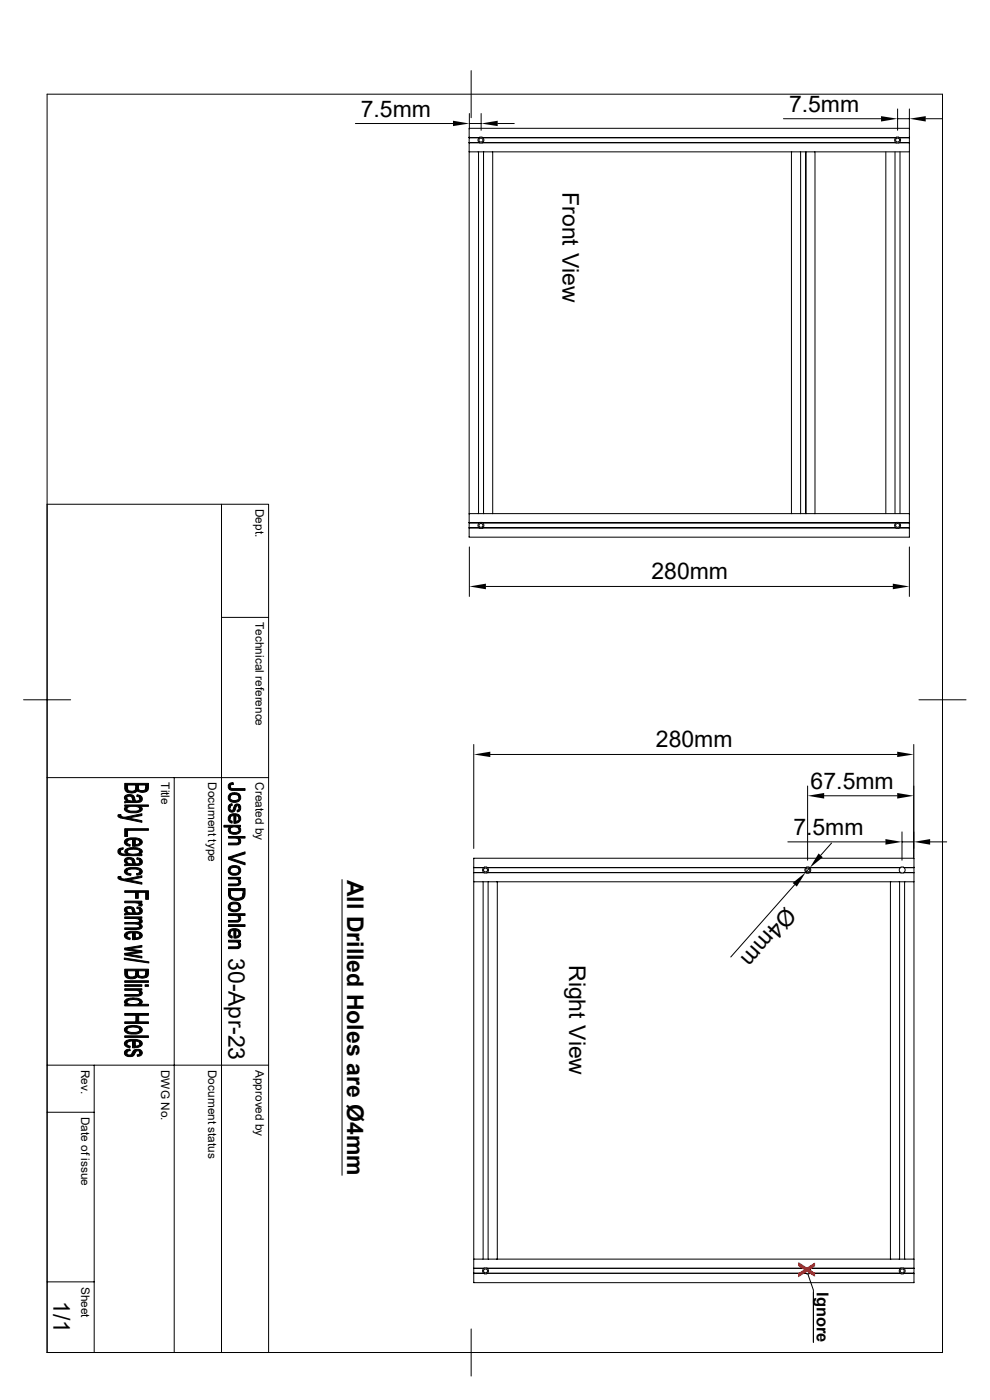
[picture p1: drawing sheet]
<svg xmlns="http://www.w3.org/2000/svg" width="210mm" height="297mm" viewBox="0 0 210 297" stroke-linecap="round" stroke-linejoin="round" font-family="sans-serif">
<g fill="none" stroke="#000" stroke-width=".21">
<path d="M10 20h189.9v266.9h-189.9zM99.9 15v10M75.4 26.2h20.7M99.5 32.2h3.1v76.8v-76.8h65.3M99.6 24.1v3M99.6 26.2h2.5M101.5 32.2v76.8zM101.6 30.3h89.2M101.6 29.2h.1M101.6 30.2h.1M101.6 29.2l-.2 .5 .2 .5M101.6 29.2h-2.1v-2h93.4v2h-2.1"/>
<path d="M101.6 30.3h-2.1v80.6h2.1M101.6 29.2h-2.1v1.1h2.1M101.8 29.1h.4M101.8 29.1l-.2 .1M102.1 24.1v3.5M102.2 29.1l.2 .1h87.6l.2-.1M102.4 29.2h.1M102.4 30.2h.1M102.4 29.2l.3 .5-.3 .5M104.5 32.2v76.8M105.6 26.2h3.5M166.2 25.2h20.7"/>
<path d="M167.9 32.2h3v76.8v-76.8h2M167.9 32.2v76.8M169.8 32.2v76.8zM172.9 32.2h20M172.9 32.2v76.8M187.9 32.2v76.8M189.9 32.2v76.8zM190 29.2h.1M190 30.2h.1M190 29.2l-.2 .5 .2 .5M190.2 29.1h.4M190.4 23.1v4.5"/>
<path d="M190.4 25.2h2.5M190.6 29.1l.2 .1M190.8 29.2h.1M190.8 30.2h.1M190.8 29.2l.3 .5-.3 .5M190.8 30.3h2.1v80.6h-2.1M190.8 29.2h2.1v1.1h-2.1M190.9 32.2v76.8zM192.9 23.1v4M196.4 25.2h3.5M10 107h47v179.9h-47M47 107v179.9"/>
<path d="M99.6 116v10.5M101.6 112l.2 .1M101.6 111h.1M101.6 112h.1M101.6 111l-.2 .5 .2 .5M101.6 112h-2.1v2h93.4v-2h-2.1M101.6 110.9h-2.1v1.1h2.1M101.8 110.9h.4M101.8 112.1h.4M101.8 110.8l-.2 .1M102.2 110.8h88M102.4 111h.1"/>
<path d="M102.4 112h.1M102.4 111l.3 .5-.3 .5M167.9 109h5M167.9 109h-68.4M172.9 109h20M190 111h.1M190 112h.1M190 111l-.2 .5 .2 .5M190.2 112.1h.4M190.2 110.9h.4M190.2 112.1l-.2-.1h-87.6l-.2 .1M190.6 110.8l.2 .1"/>
<path d="M190.8 112l-.2 .1M190.8 111h.1M190.8 112h.1M190.8 111l.3 .5-.3 .5M190.8 110.9h2.1v1.1h-2.1M192.9 116v10.5M47 131h10M103.1 124.4h86.3M5 148.5h10M100.5 157.9v22.1M193.8 157.9v24M194.9 148.5h10"/>
<path d="M10 165h47M37 165v121.9M104 160.1h86.3M167.1 178.6h20.7M171.3 166.8v15.7M174.8 168.8h15.5M176.4 178.9l-2.3 2.6M191.3 176.5v6M191.3 178.6h2.5M197.3 178.6h3.5M72.6 186.6v62.7M100.5 185.1v84"/>
<path d="M100.5 184.1v-2h93.4v2M100.5 185.1l2.3 .1M100.5 184.1v1M100.5 184.1h2.1M102.5 187.1v80zM102.6 184.1h.1M102.6 185.1h.1M102.6 184.1l-.2 .5 .2 .5M102.8 183.9l-.2 .2M102.8 184h.4M102.8 185.2h.4M103.2 183.9l.2 .2"/>
<path d="M103.2 185.2h68M103.4 184.1h.1M103.4 185.1h.1M103.4 184.1l.2 .5-.2 .5M103.4 184.1h67.6l-.3 .5 .3 .5M103.5 187.1v80zM105.5 187.1v80M168.6 187.7l-13.6 15.3M171 184.1h.1M171 185.1h.1M171.2 184h.4M171.2 183.9l-.2 .2h-67.6"/>
<path d="M171.2 185.2h.4M171.6 185.2h19.6M171.6 183.9l.1 .2h19.3M171.7 184.1h.1M171.7 185.1h.1M171.7 184.1a.65 .65 0 0 1 .1 .9 .65 .65 0 0 1-.9 0M188.9 187.1v80M190.8 187.1v80zM191 184.1h-19.2l-.9 1M191 185.1h.1M191 184.1h.1M191 184.1l-.2 .5 .2 .5"/>
<path d="M191.2 185.2h.4M191.2 184h.4M191.2 183.9l-.2 .2M191.6 183.9l.2 .2h2.1M191.8 185.1l-.2 .1M191.8 185.1h.1M191.8 184.1h.1M191.8 185.1h2.1v84M191.9 187.1v80zM193.9 185.1h.1M193.9 184.1h-2.1l.2 .5-.2 .5M193.9 184.1v1h-2.1"/>
<path d="M193.9 187.1h-93.4M10 236h10M10 226h47M20 226v60.9M10 271.9h10M100.5 270.1v2h93.4v-2h-2.1M100.5 269.1h2.1M100.5 270.1h2.1M100.5 269.1v1M102.6 269.1h.1M102.6 270.1h.1M102.6 269.1l-.2 .5 .2 .5"/>
<path d="M102.6 270.1l.2 .2M102.8 269l-.2 .1M102.8 269h.4M102.8 270.2h.4M103.2 269l.2 .1M103.4 269.1h.1M103.4 270.1h.1M103.4 269.1l.2 .5-.2 .5M103.4 269.1h67.6l-.3 .5 .3 .5M171 269.1h.1M171 270.1h.1M171 270.1h-67.6l-.2 .2"/>
<path d="M171 270.1l.2 .2M171.2 269h.4M171.2 269l-67.8 .1M171.2 270.2h.4M171.4 270.3l1.2 3.4v11M171.6 269l19.4 .1M171.7 269.1h.1M171.7 270.1h.1M171.7 270.1h19.3l.2 .2M171.7 269.1l.3 .5-.3 .5M171.7 270.1l-.1 .2M171.8 269.1h19.2"/>
<path d="M172.6 274.2v10.6M191 270.1h.1M191 269.1h.1M191 269.1l-.2 .5 .2 .5M191.2 270.2h.4M191.2 269h.4M191.2 269l-.2 .1M191.6 269l2.3 .1M191.8 270.1l-.2 .2M191.8 270.1h.1M191.8 269.1h.1M193.9 270.1h.1"/>
<path d="M193.9 269.1h-2.1l.2 .5-.2 .5M193.9 269.1v1h-2.1M193.9 267.1h-93.4M99.9 281.9v10"/>
<circle cx="102" cy="29.7" r=".43"/>
<circle cx="190.4" cy="29.7" r=".43"/>
<circle cx="102" cy="111.5" r=".43"/>
<circle cx="190.4" cy="111.5" r=".43"/>
<circle cx="103" cy="184.6" r=".43"/>
<circle cx="171.4" cy="184.6" r=".43"/>
<circle cx="103" cy="269.6" r=".43"/>
<circle cx="191.4" cy="269.6" r=".43"/>
</g>
<g fill="#000" stroke="#000" stroke-width=".21">
<path d="M25.1 172.8h.6l-.1 .7-.6-.3z" fill-rule="evenodd"/>
<path d="M25.5 180l.7-.1-.1 .3-.4 .1-.2 .3z" fill-rule="evenodd"/>
<path d="M26.9 169.3v.6z" fill-rule="evenodd"/>
<path d="M26.8 171.1l.1 .5z" fill-rule="evenodd"/>
<path d="M26.5 178.2l.4-.2v.8l.7 .4v.3a.96 .96 0 0 1-1.1-1.1z" fill-rule="evenodd"/>
<path d="M26.6 168.8a1.62 1.62 0 0 1 1.7 .1l-.1 .9a.89 .89 0 0 0-1-.8l-.3 .2-.1 .7a.68 .68 0 0 1-.2-1.1z" fill-rule="evenodd"/>
<path d="M27.1 166.5v.7a.93 .93 0 0 0 1.6 .4l.1-.4v.8l-.2 .1-.8 .1-.8-.1z" fill-rule="evenodd"/>
<path d="M29.1 168.6l.6 .1v.8l-.2-.5h-.5z" fill-rule="evenodd"/>
<path d="M26.9 178a4 4 0 0 1 2.8 0v.6l-.2-.3-.9-.2v1.4h-.5v-1.4l-.9 .2-.3 .4z" fill-rule="evenodd"/>
<path d="M26.5 173.4l3.6-.8v.4l-2.9 .6z" fill-rule="evenodd"/>
<path d="M25.6 173l.3 .3 4.2 .8v.4l-4.4-.9z" fill-rule="evenodd"/>
<path d="M26.9 169.5l.5 .3 .9 .1v-1l.2 .2a.65 .65 0 0 0 .2 .7 .65 .65 0 0 0 .8 0l.2-.2v-.9a.78 .78 0 0 1 .5 1 .78 .78 0 0 1-1 .5l-2.7 .1v-.3l.4-.1z" fill-rule="evenodd"/>
<path d="M26.5 171.3l.3-.2 .1 .5a1.95 1.95 0 0 0 2.1 .4l.7-.3v-.6a.6 .6 0 0 1 .5 .6 .6 .6 0 0 1-.7 .6l-1.2 .1a1.81 1.81 0 0 1-1.9-.8z" fill-rule="evenodd"/>
<path d="M28.6 178.1v1.1l1-.3 .1-.9a.72 .72 0 0 1 .5 .8 .72 .72 0 0 1-.8 .6l-.8 .1z" fill-rule="evenodd"/>
<path d="M29.4 166.5v.6a.78 .78 0 0 0 .6 .7 .78 .78 0 0 0 .8-.4l.1-.3v.9l-.3 .1h-.5l-.8-.2z" fill-rule="evenodd"/>
<path d="M26.5 166.2h5l-.1 1.4-.5 .4v-1.5h-1.5l-.1 1.4-.2-.2-.3 .3v-1.5h-1.7l-.1 1.6-.5-.6z" fill-rule="evenodd"/>
<path d="M26.5 170.8h5v.3h-1.8v.5a2.13 2.13 0 0 0-2.3-.4l-.5 .2v-.3h-.4z" fill-rule="evenodd"/>
<path d="M26.5 175.8h5v.3h-4.4v1.4h-.6z" fill-rule="evenodd"/>
<path d="M48.6 175.6l.1-.1v1.2l-.3-.5z" fill-rule="evenodd"/>
<path d="M48.7 170.7l.5-.2 .1 .4-.4 .1-.1 .5z" fill-rule="evenodd"/>
<path d="M48.6 173.1l.2-.2v.9l.5 .4-.1 .4a.99 .99 0 0 1-.6-1.5z" fill-rule="evenodd"/>
<path d="M48.6 166.4l.3-.3 .5-.1 .1 .4-.4 .1-.2 .2-.1 .9a.8 .8 0 0 1-.2-1.2z" fill-rule="evenodd"/>
<path d="M48.8 168.4l.5-.2h1l.4 .2v.8a1.09 1.09 0 0 0-1.9-.2v.2z" fill-rule="evenodd"/>
<path d="M48.6 170.8l.1-.1 .1 .7a.42 .42 0 0 0 .5 .5 .42 .42 0 0 0 .3-.6 .74 .74 0 0 1 1.1-.6v.7a.38 .38 0 0 0-.4-.5 .38 .38 0 0 0-.3 .5 .84 .84 0 0 1-1.2 .8 .84 .84 0 0 1-.2-1.4z" fill-rule="evenodd"/>
<path d="M48.8 172.8l.4-.1a1.68 1.68 0 0 1 1.5 .2v.8l-.2-.5-.5-.1v1.5l-.4 .1v-1.7l-.5 .1-.3 .6z" fill-rule="evenodd"/>
<path d="M50.7 175.4v.6z" fill-rule="evenodd"/>
<path d="M47.5 175.1h3.5v.3h-.3v.4a1.17 1.17 0 0 0-1.9 .2l-.1 .7v-1.2h-1.2z" fill-rule="evenodd"/>
<path d="M48.8 168.4v.8a1.06 1.06 0 0 0 .9 .6 1.06 1.06 0 0 0 1-.6v-.8a1.06 1.06 0 0 1 .2 1.4 1.06 1.06 0 0 1-1.2 .4 1.03 1.03 0 0 1-1.2-.5 1.03 1.03 0 0 1 .3-1.3z" fill-rule="evenodd"/>
<path d="M50.7 170.7a.88 .88 0 0 1 .3 .9 .88 .88 0 0 1-.7 .7v-.4l.4-.4z" fill-rule="evenodd"/>
<path d="M50 173.1v1.1h.2l.5-.4v-.9a.96 .96 0 0 1 .3 1.2 .96 .96 0 0 1-1 .5z" fill-rule="evenodd"/>
<path d="M48.8 176a1.1 1.1 0 0 0 1.9 0l.1-.5a.87 .87 0 0 1 .1 1.1 .87 .87 0 0 1-.9 .4h-.6l-.7-.3z" fill-rule="evenodd"/>
<path d="M48.5 178.9h1.8l.4-.4v-.7a.79 .79 0 0 1 .3 1 .79 .79 0 0 1-.9 .4h-1.6z" fill-rule="evenodd"/>
<path d="M48.8 166.8l.1 .3 .4 .2h2.7v.4l-3-.1h-.2z" fill-rule="evenodd"/>
<path d="M48.5 177.5h3.5v.3h-1.3v.6l-.2-.4-.3-.2h-1.7z" fill-rule="evenodd"/>
<path d="M25.1 186l.6-.1-.1 .7-.6-.3z" fill-rule="evenodd"/>
<path d="M26.9 182.7v.6z" fill-rule="evenodd"/>
<path d="M26.9 193.1v.6z" fill-rule="evenodd"/>
<path d="M25.1 180.3l.4-.3v.6a.92 .92 0 0 0 1.3 .6h.2v.3a1.6 1.6 0 0 1-2-.8z" fill-rule="evenodd"/>
<path d="M26.5 198l.4-.2v.8l.7 .4v.3a.96 .96 0 0 1-1.1-1.1z" fill-rule="evenodd"/>
<path d="M26.5 184.5l.4-.3 .1 .9 .8 .3-.1 .3a1.13 1.13 0 0 1-1.3-1z" fill-rule="evenodd"/>
<path d="M26.6 182.2a1.51 1.51 0 0 1 1.7 0l-.1 1a.9 .9 0 0 0-1-.9l-.3 .2-.1 .7a.65 .65 0 0 1-.2-1z" fill-rule="evenodd"/>
<path d="M26.6 192.6a1.51 1.51 0 0 1 1.7 0l-.1 1a.95 .95 0 0 0-1-.9l-.3 .3-.1 .6a.64 .64 0 0 1-.2-1z" fill-rule="evenodd"/>
<path d="M29.7 180.7v.5z" fill-rule="evenodd"/>
<path d="M29.1 181.9l.6 .2v.7l-.1-.3-.6-.2z" fill-rule="evenodd"/>
<path d="M29.1 192.4l.6 .1v.7l-.1-.3-.6-.2z" fill-rule="evenodd"/>
<path d="M26.5 195.7l3-.1 .1 .9-.1-.3-.4-.2h-2.6z" fill-rule="evenodd"/>
<path d="M26.9 197.8l.8-.2h1.4l.6 .2v.7l-.2-.4-.9-.2v1.4h-.5v-1.4l-.9 .2-.3 .4z" fill-rule="evenodd"/>
<path d="M29 185.3l.5-.1 .2-.3v.6l-.7 .2z" fill-rule="evenodd"/>
<path d="M29.6 194.8l.1 .1-.1 .4z" fill-rule="evenodd"/>
<path d="M27 180.7a2.06 2.06 0 0 0 2.6 .2l.1-.1v.4h.4v.3h-3.1z" fill-rule="evenodd"/>
<path d="M26.5 186.5l3.6-.7v.3l-2.2 .5-.7 .1z" fill-rule="evenodd"/>
<path d="M25.6 186.1l.4 .3 4.1 .8v.4l-4.3-.9-.2-.1z" fill-rule="evenodd"/>
<path d="M26.5 191.2h3.6v.3h-.6v.4l-.2-.3-.6-.1h-2.2z" fill-rule="evenodd"/>
<path d="M26.5 194.5h3.6v.3h-.5l-.1 .3-.8-.2h-2.2z" fill-rule="evenodd"/>
<path d="M26.5 180.3a2.95 2.95 0 0 1 3.6 .2v.4l-.4 .3v-.5a1.8 1.8 0 0 0-2.1-.5l-.6 .4v.9v-.3l-.5-.4z" fill-rule="evenodd"/>
<path d="M26.5 183.3h.4v-.4l.5 .3 .9 .1v-1.1l.2 .3a.67 .67 0 0 0 .3 .7 .67 .67 0 0 0 .7-.1l.2-1a.78 .78 0 0 1 .5 1 .78 .78 0 0 1-1 .5l-2.7 .1z" fill-rule="evenodd"/>
<path d="M26.9 184.2l1-.2a1.93 1.93 0 0 1 2.3 .9l-.1 .3-.4 .3v-.6a1.64 1.64 0 0 0-2-.5l-.6 .1-.2 .4z" fill-rule="evenodd"/>
<path d="M29.5 191.5l.3 .1a.33 .33 0 0 1 .4 .3 .33 .33 0 0 1-.2 .3h-.6z" fill-rule="evenodd"/>
<path d="M26.9 193.3l.5 .3 .9 .1v-1.1l.2 .2a.68 .68 0 0 0 .3 .8 .68 .68 0 0 0 .8-.1l.1-1a.81 .81 0 0 1 .4 1.1 .81 .81 0 0 1-1.1 .4l-2.5 .1v-.3l.4-.1z" fill-rule="evenodd"/>
<path d="M29.7 194.9a.56 .56 0 0 1 .5 .6 .56 .56 0 0 1-.7 .5z" fill-rule="evenodd"/>
<path d="M26.5 196.9l2.8-.1 .3-.2 .1-.6a.6 .6 0 0 1 .5 .8 .6 .6 0 0 1-.9 .3l-2.8 .1z" fill-rule="evenodd"/>
<path d="M28.6 197.9v1.1l1-.3 .1-.9a.72 .72 0 0 1 .5 .9 .72 .72 0 0 1-.8 .5l-.8 .1z" fill-rule="evenodd"/>
<path d="M26.5 189h5v1.8h-.6v-1.5h-1.6v1.3h-.6v-1.3h-2.2z" fill-rule="evenodd"/>
<path d="M48.5 196.2h3.5v.4h-3.5z" fill-rule="evenodd"/>
<path d="M48.6 197.5l.2-.2v.9l.5 .4-.1 .4a.99 .99 0 0 1-.6-1.5z" fill-rule="evenodd"/>
<path d="M50.6 186.4l.1 .7z" fill-rule="evenodd"/>
<path d="M50.6 199.8l.1 .6z" fill-rule="evenodd"/>
<path d="M48.8 183.9l.6-.3 1.1 .2 .2 .1v.8a1.06 1.06 0 0 0-1-.7 1.06 1.06 0 0 0-.9 .7z" fill-rule="evenodd"/>
<path d="M48.8 191.6l.6-.2 1 .1 .3 .1v.8a1.07 1.07 0 0 0-.9-.6 1.07 1.07 0 0 0-1 .6z" fill-rule="evenodd"/>
<path d="M48.8 197.2l.4-.1a1.68 1.68 0 0 1 1.5 .2v.7l-.2-.4-.5-.2v1.6h-.4v-1.6l-.5 .1-.3 .6z" fill-rule="evenodd"/>
<path d="M48.5 186.1h2.5v.3h-.4v.4l-.6-.3h-1.5z" fill-rule="evenodd"/>
<path d="M48.5 199.5h2.5v.3h-.4v.4l-.4-.3h-1.7z" fill-rule="evenodd"/>
<path d="M48.7 184l.1 .7a1.09 1.09 0 0 0 1.8 .2l.1-1a1.09 1.09 0 0 1 .1 1.4 1.09 1.09 0 0 1-1.3 .4 1.01 1.01 0 0 1-1-.6 1.01 1.01 0 0 1 .2-1.1z" fill-rule="evenodd"/>
<path d="M48.5 187.5h1.9l.3-.3v-.7a.78 .78 0 0 1 .3 1 .78 .78 0 0 1-1 .4h-1.5z" fill-rule="evenodd"/>
<path d="M48.8 191.6v.8a1.1 1.1 0 0 0 1.6 .5l.3-.4v-.9a1.09 1.09 0 0 1 .1 1.4 1.09 1.09 0 0 1-1.3 .4 1.01 1.01 0 0 1-1-.6 1.01 1.01 0 0 1 .3-1.2z" fill-rule="evenodd"/>
<path d="M48.5 195.3l1.9-.1 .3-.4v-.6a.78 .78 0 0 1 .3 1 .78 .78 0 0 1-.9 .4h-1.6z" fill-rule="evenodd"/>
<path d="M50 197.4v1.2h.2l.5-.4v-.9a.96 .96 0 0 1 .3 1.2 .96 .96 0 0 1-1 .5z" fill-rule="evenodd"/>
<path d="M48.9 188.9v.7a1.23 1.23 0 0 0 1.7 1 .9 .9 0 0 0 1-1.1v1.1l-.1 .1-.9 .3h-.9l-.8-.4z" fill-rule="evenodd"/>
<path d="M48.5 181.9l3.5 1.1v.5l-3.5-1.2z" fill-rule="evenodd"/>
<path d="M48.5 181.9l3.5-1.2v.4l-3 1z" fill-rule="evenodd"/>
<path d="M48.5 188.5h3.5v1.2l-.2 .7-.2 .2v-1.7h-2.7v1.7l-.4-.7z" fill-rule="evenodd"/>
<path d="M48.5 193.8h3.5v.4h-1.3v.6l-.4-.5-1.8-.1z" fill-rule="evenodd"/>
<path d="M26.4 203.2l5.2 .8v.3l-5.2-.8z" fill-rule="evenodd"/>
<path d="M26.5 208.1h5v.3h-5z" fill-rule="evenodd"/>
<path d="M26.5 219.8h5v.3h-5z" fill-rule="evenodd"/>
<path d="M26.5 212.3l.4-.3v1.1l-.5-.4z" fill-rule="evenodd"/>
<path d="M27.1 206v.6a.95 .95 0 0 0 1.6 .4l.1-.4v.9l-.4 .1h-.8l-.6-.1z" fill-rule="evenodd"/>
<path d="M29.6 210.1v.5z" fill-rule="evenodd"/>
<path d="M26.9 217.8l1-.2h1.1l.7 .2v.7a1.17 1.17 0 0 0-1.4-.6l-1.2 .2-.2 .4z" fill-rule="evenodd"/>
<path d="M26.5 201.2l3.6 .5v.4l-3.6-.6z" fill-rule="evenodd"/>
<path d="M26.5 209.8h3.6v.3h-.5v.3l-.6-.3h-2.5z" fill-rule="evenodd"/>
<path d="M26.5 201.2l3.6-.6v.3l-2.9 .4z" fill-rule="evenodd"/>
<path d="M26.5 202.3l2.8-.4 .8 .2-2.8 .3z" fill-rule="evenodd"/>
<path d="M26.5 202.3l3.6 .6v.3l-3.6-.6z" fill-rule="evenodd"/>
<path d="M26.5 208.9h3.6v.4h-3.6z" fill-rule="evenodd"/>
<path d="M26.5 211h2.8l.3-.3 .1-.6a.6 .6 0 0 1 .5 .7 .6 .6 0 0 1-.7 .5h-3z" fill-rule="evenodd"/>
<path d="M26.9 212l1.5-.3a1.54 1.54 0 0 1 1.8 .9l-.2 .3-.3 .2v-.6a2.26 2.26 0 0 0-2.8 0z" fill-rule="evenodd"/>
<path d="M26.5 218.1l.4-.3v.7a1.81 1.81 0 0 0 2.1 .5l.6-.3 .1-.9a.77 .77 0 0 1 .4 .9 .77 .77 0 0 1-.8 .6l-.7 .1a1.87 1.87 0 0 1-2.2-.9z" fill-rule="evenodd"/>
<path d="M29.4 206v.5a.77 .77 0 0 0 .8 .7 .77 .77 0 0 0 .7-.7v.9l-.5 .1-.8-.1-.3-.1z" fill-rule="evenodd"/>
<path d="M26.5 205.6h5v1.3l-.3 .4-.3 .1v-1.4h-1.5l-.1 1.3-.2-.2-.3 .4v-1.5h-1.7l-.1 1.5-.5-.6z" fill-rule="evenodd"/>
<path d="M26.5 213.1h.4v-.4a2.6 2.6 0 0 0 2.7 0l.1-.1v.5h1.8v.3h-5z" fill-rule="evenodd"/>
<path d="M30.8 208.9h.7v.4h-.7z" fill-rule="evenodd"/>
<path d="M26.5 216.8h2.3l.6-1.4v1.4h2.1v.3h-5z" fill-rule="evenodd"/>
<path d="M26.5 215h5v.4h-2.1l-.6 1.4v-1.4h-2.3z" fill-rule="evenodd"/>
<path d="M48.5 200.9h1.6a.4 .4 0 0 0 .6-.5v-.5a.78 .78 0 0 1 .3 1 .78 .78 0 0 1-1 .4h-1.5z" fill-rule="evenodd"/>
<path d="M26.5 221l.4-.3v.9l.7 .4v.3a.96 .96 0 0 1-1.1-1.2z" fill-rule="evenodd"/>
<path d="M26.9 222.7l.7-.2v.4l-.6 .2-.1 .3z" fill-rule="evenodd"/>
<path d="M26.9 220.7l.8-.2 1.4 .1 .6 .2v.6l-.2-.3-.9-.2v1.4h-.5v-1.4l-.9 .1-.3 .4z" fill-rule="evenodd"/>
<path d="M26.7 222.8l.2-.1v.7a.65 .65 0 0 0 .7 .4 .65 .65 0 0 0 .6-.7 1.15 1.15 0 0 1 1.5-.4v.7a.53 .53 0 0 0-.6-.5 .53 .53 0 0 0-.5 .6 1.23 1.23 0 0 1-1.1 .7 1.23 1.23 0 0 1-1.1-.8z" fill-rule="evenodd"/>
<path d="M28.6 220.9v1.1l1-.3 .1-.9a.72 .72 0 0 1 .5 .8 .72 .72 0 0 1-.8 .6l-.8 .1z" fill-rule="evenodd"/>
<path d="M29.7 222.7a.75 .75 0 0 1 .4 1 .75 .75 0 0 1-.9 .4l-.1-.3 .6-.3z" fill-rule="evenodd"/>
</g>
<g fill="#000">
<path d="M96.1 25.6l3.5 .6-3.5 .6zM102.1 26.2l3.5-.6v1.2zM186.9 24.6l3.5 .6-3.5 .6zM192.9 25.2l3.5-.6v1.2zM99.6 124.4l3.5-.6v1.2zM189.4 123.8l3.5 .6-3.5 .6zM100.5 160.1l3.5-.6v1.1zM190.3 159.5l3.5 .6-3.5 .5zM171.3 168.8l3.5-.6v1.2zM187.8 178l3.5 .6-3.5 .6zM190.3 168.2l3.5 .6-3.5 .6zM193.8 178.6l3.5-.6v1.2z"/>
<path d="M168.1 187.3l2.8-2.2-1.9 3zM173.7 181.1l.8 .8-2.7 2.2z"/>
</g>
<g font-size="4.9">
<text x="167.4" y="23.7">7.5mm</text>
<text x="76.5" y="24.7">7.5mm</text>
<text x="119.3" y="40.8" transform="rotate(90 119.3 40.8)">Front View</text>
<text x="138.2" y="122.9">280mm</text>
<text x="139.1" y="158.6">280mm</text>
<text x="172" y="167.4">67.5mm</text>
<text x="168.3" y="177.1">7.5mm</text>
<text x="73.6" y="186.6" transform="rotate(90 73.6 186.6)">All Drilled Holes are Ø4mm</text>
<text x="166.6" y="192.2" transform="rotate(131 166.6 192.2)">Ø4mm</text>
<text x="48.5" y="203.2" transform="rotate(90 48.5 203.2)">30-Apr-23</text>
<text x="120.8" y="204.7" transform="rotate(90 120.8 204.7)">Right View</text>
<text x="11.3" y="276.1" transform="rotate(90 11.3 276.1)">1/1</text>
</g>
<text font-size="4.9" fill="#f00" x="169.4" y="267.7" transform="rotate(90 169.4 267.7)">X</text>
<text font-size="3.5" x="173.3" y="274.1" transform="rotate(90 173.3 274.1)">Ignore</text>
<g font-size="2.5">
<text x="54.2" y="108" transform="rotate(90 54.2 108)">Dept.</text>
<text x="54.2" y="132" transform="rotate(90 54.2 132)">Technical reference</text>
<text x="34.2" y="165.9" transform="rotate(90 34.2 165.9)">Title</text>
<text x="44.2" y="165.9" transform="rotate(90 44.2 165.9)">Document type</text>
<text x="54.2" y="165.9" transform="rotate(90 54.2 165.9)">Created by</text>
<text x="17.2" y="227" transform="rotate(90 17.2 227)">Rev.</text>
<text x="34.2" y="226.9" transform="rotate(90 34.2 226.9)">DWG No.</text>
<text x="44.2" y="226.9" transform="rotate(90 44.2 226.9)">Document status</text>
<text x="54.2" y="226.9" transform="rotate(90 54.2 226.9)">Approved by</text>
<text x="17.2" y="236.9" transform="rotate(90 17.2 236.9)">Date of issue</text>
<text x="17.2" y="273" transform="rotate(90 17.2 273)">Sheet</text>
</g>
</svg>
